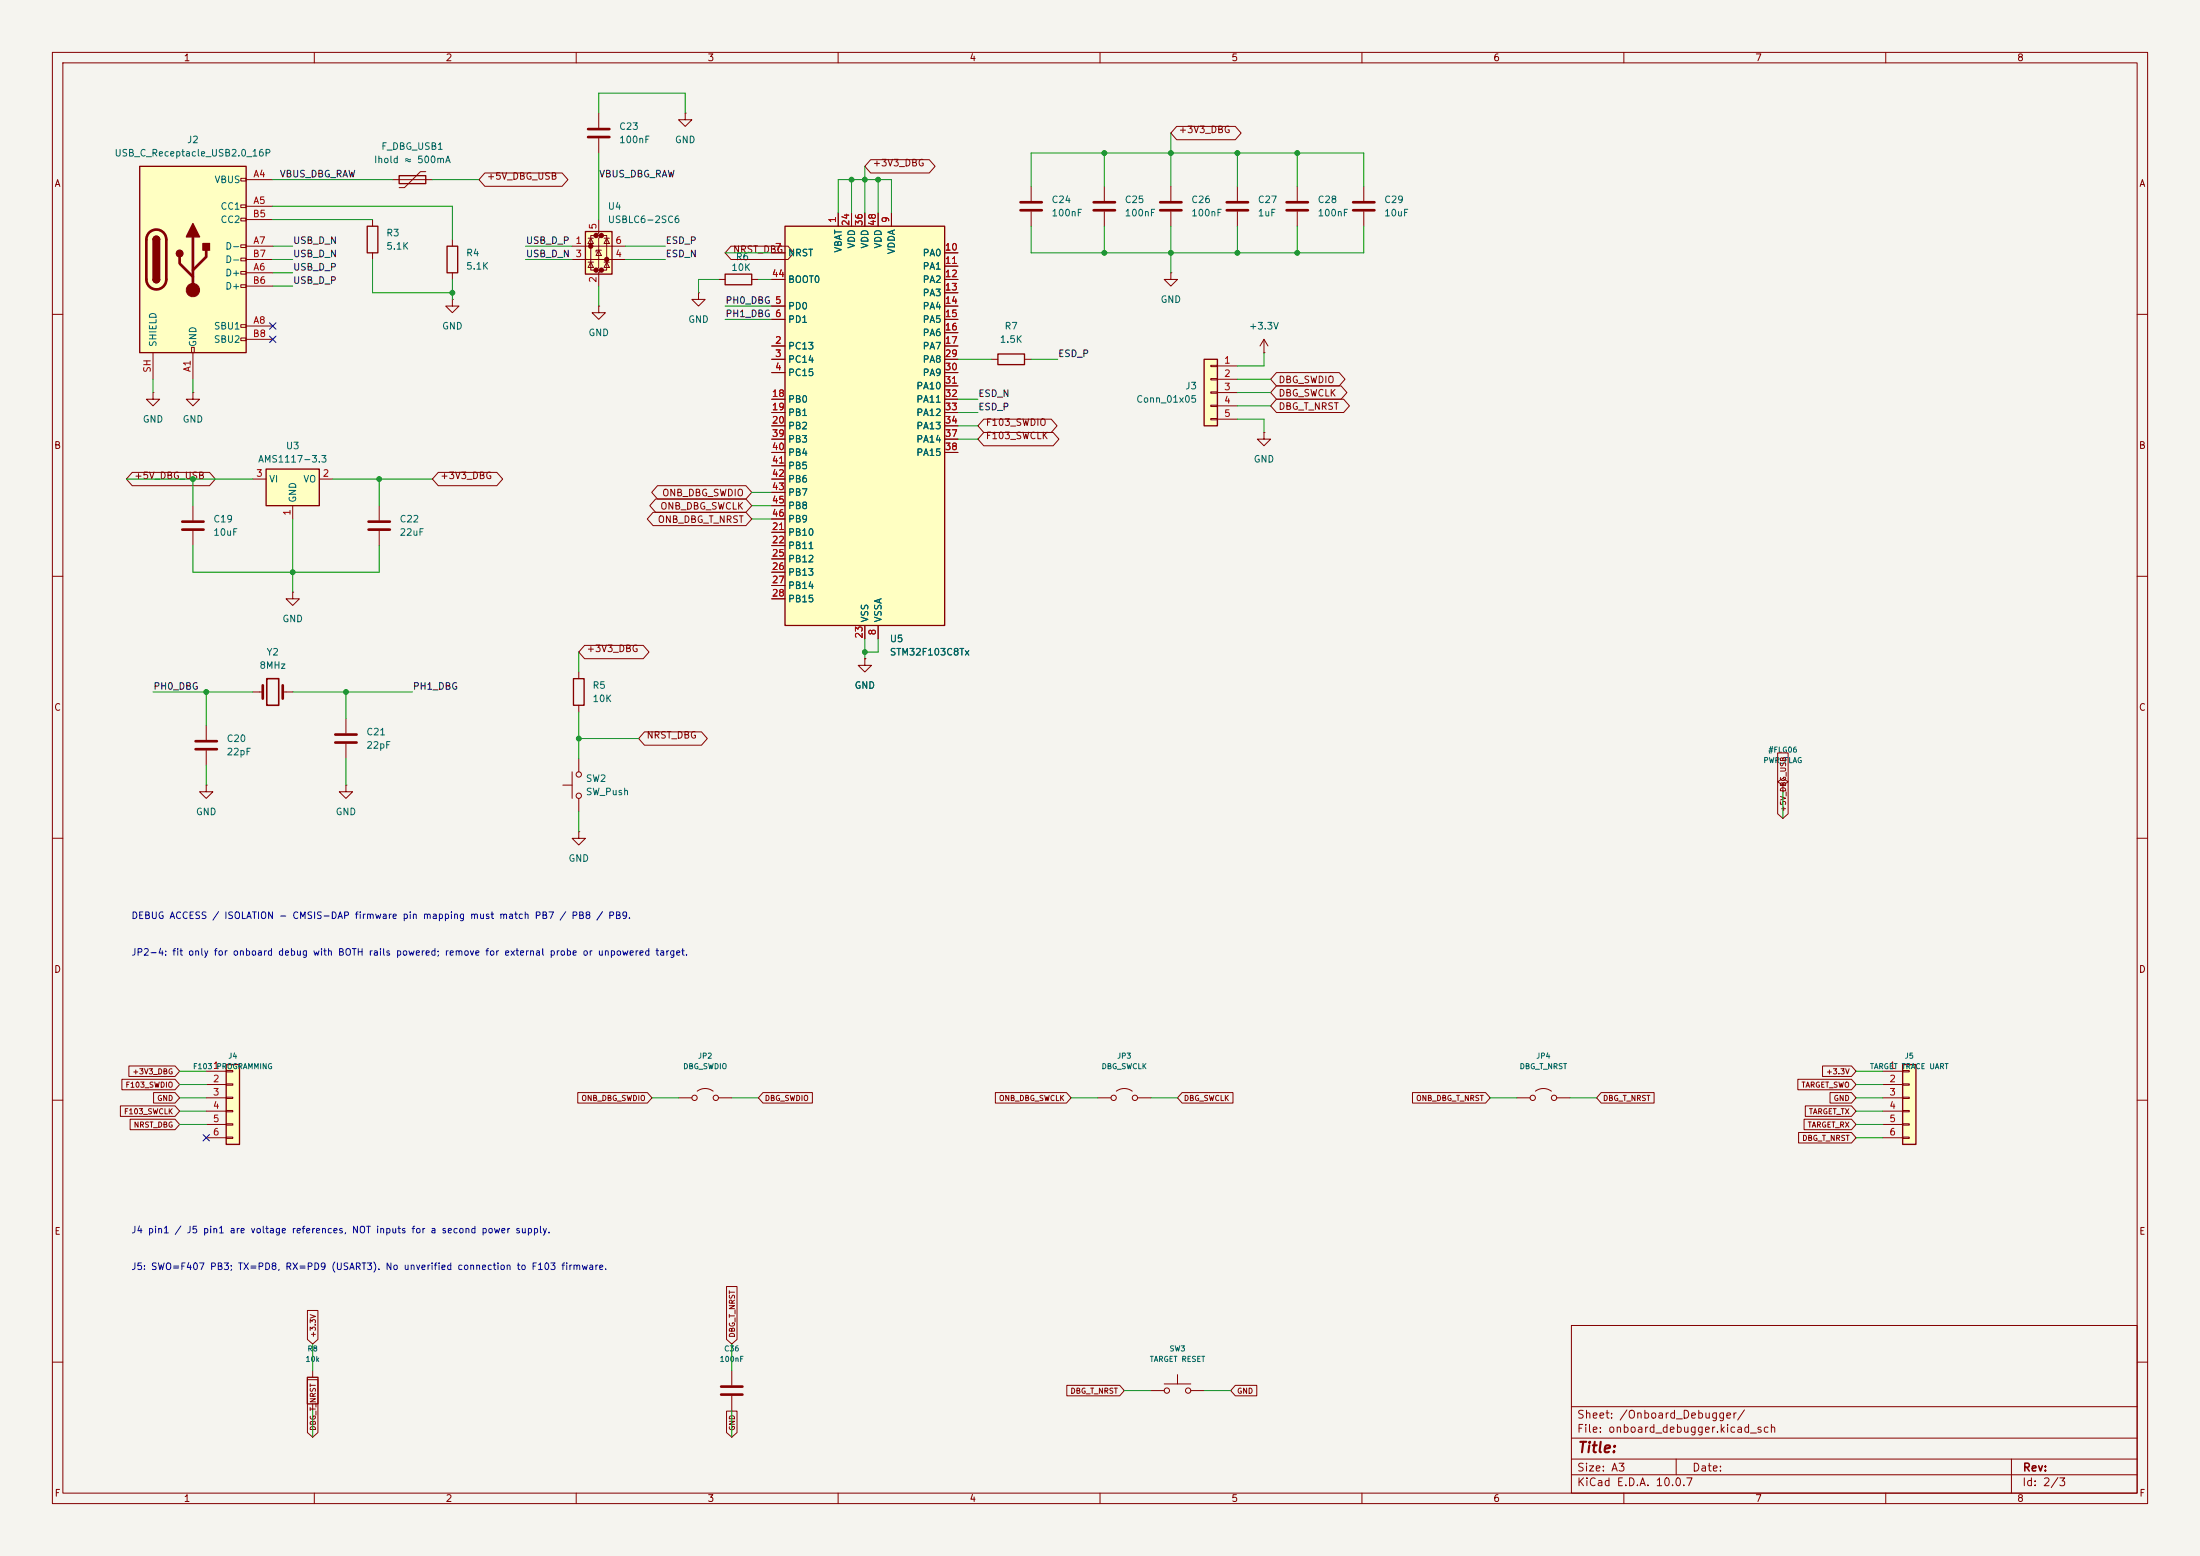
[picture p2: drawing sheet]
<svg xmlns="http://www.w3.org/2000/svg" width="420mm" height="297mm" viewBox="0 0 420 297" stroke-linecap="round" stroke-linejoin="round" font-family="sans-serif">
<path d="M0 0h420v297h-420z" fill="#f5f4ef" stroke="#f5f4ef" stroke-width=".19"/>
<g fill="none" stroke="#840000" stroke-width=".19">
<path d="M10 10h400v277h-400zM12 12h396v273h-396zM60 10v2M110 10v2M160 10v2M210 10v2M260 10v2M310 10v2M360 10v2M74.9 34.3h7.6M81.3 32.8h-1l-3.1 3h-1M71.1 41.9v1.3"/>
<path d="M71.1 48.3v1.2M86.4 57.2v1.2h1.2l-1.2 1.3-1.3-1.3h1.3M86.4 57.2h.1M10 60h2M408 60h2M10 110h2M55.9 113v1.3h1.2l-1.2 1.3-1.3-1.3h1.3M55.9 113h.1M408 110h2M39.4 138.4v2.8M48.3 132.1h1.9M54 132.1h1.9"/>
<path d="M66 137.2v2.8M10 160h2M39.4 149.9v1.2h1.2l-1.2 1.3-1.3-1.3h1.3M39.4 149.9h.1M39.4 143.3v2.8M66 149.9v1.2h1.3l-1.3 1.3-1.2-1.3h1.2M66 149.9h.1M66 142v2.8M107.4 149.9h1.8M109.2 147.3v5.1M110.5 158.8v1.2h1.3l-1.3 1.3-1.3-1.3h1.3M110.5 158.8h.1"/>
<path d="M110.5 144.8v2.5M110.5 152.4v2.5M408 160h2M10 210h2M129.5 209.6h2.6M133.1 208.3a2.54 2.54 0 0 1 3 0M137.2 209.6h2.5M408 210h2M300 253h108v32h-108zM10 260h2M59.7 261.6v1.3M59.7 268v1.2"/>
<path d="M139.7 261.6v2.8M139.7 266.4v2.8M300 278.5h108M300 274.5h108M300 268.5h108M320 278.5v3M384 278.5v6.5M408 260h2M60 285v2M110 285v2M160 285v2M210 285v2"/>
<path d="M260 285v2M300 281.5h108M310 285v2M360 285v2"/>
<circle cx="110.5" cy="151.9" r=".51"/>
<circle cx="110.5" cy="147.8" r=".51"/>
<circle cx="132.6" cy="209.6" r=".51"/>
<circle cx="136.7" cy="209.6" r=".51"/>
</g>
<path d="M76.2 33.5h5.1v1.6h-5.1zM70.1 43.2h2v5.1h-2zM58.7 262.9h2v5.1h-2z" fill="none" stroke="#840000" stroke-width=".25"/>
<path d="M50.2 130.8v2.6M54 130.8v2.6M37.3 141.5h4.1M37.3 143h4.1M64 140.2h4.1M64 141.7h4.1M137.7 264.7h4M137.7 266.2h4" fill="none" stroke="#840000" stroke-width=".51"/>
<path d="M50.9 129.5h2.3v5.1h-2.3z" fill="none" stroke="#840000" stroke-width=".3"/>
<path d="M50.8 89.5h10.2v7h-10.2z" fill="#ffffc2"/>
<path d="M138.4 52.3h5.1v2.1h-5.1zM50.8 89.5h10.2v7h-10.2z" fill="none" stroke="#840000" stroke-width=".25"/>
<g fill="none" stroke="#840000" stroke-width=".19">
<path d="M137.2 53.3h1.2M143.5 53.3h1.3M29.2 74.9v1.3h1.3l-1.3 1.3-1.3-1.3h1.3M29.2 74.9h.1M36.8 74.9v1.3h1.3l-1.3 1.3-1.2-1.3h1.2M36.8 74.9h.1M36.8 96.5v2.8M48.3 91.4h2.5M55.9 96.5v2.6M61 91.4h2.5M72.4 96.5v2.8M36.8 101.3v2.8"/>
<path d="M72.4 101.3v2.8"/>
</g>
<path d="M34.8 99.6h4.1M70.4 99.6h4M34.8 101.1h4.1M70.4 101.1h4" fill="none" stroke="#840000" stroke-width=".51"/>
<path d="M111.8 44.2h5v8.1h-5z" fill="#ffffc2"/>
<g fill="#840000" stroke="#840000" stroke-width=".51">
<circle cx="112.8" cy="47" r=".25"/>
<circle cx="113.8" cy="45" r=".25"/>
<circle cx="113.8" cy="51.6" r=".25"/>
<circle cx="114.8" cy="45" r=".25"/>
<circle cx="114.8" cy="51.6" r=".25"/>
<circle cx="115.8" cy="49.5" r=".25"/>
</g>
<g fill="none" stroke="#840000" stroke-width=".19">
<path d="M109.2 47h10.2M109.2 49.5h10.2M112.3 50h1M112.3 45.5h1M112.8 45.5l.5 1h-1zM112.8 50l.5 1.1h-1zM113.8 45h-1v6.6h1M114.3 41.9v2.6l-.5 .5h1l-.5 .5v5.6l-.5 .5h1l-.5 .5v2.5M114.3 47.8l.5 1h-1zM114.8 47.8h-1v.3M114.8 45h1v6.6h-1M115.3 50h1"/>
<path d="M115.3 45.5h1M115.8 45.5l.5 1h-1zM115.8 50l.5 1.1h-1zM189.2 68.6h1.3M195.6 68.6h1.2M340.4 149.9l1-.7-1-.6-1.1 .6 1.1 .7v1.2M340.4 151.1h.1"/>
</g>
<path d="M111.8 44.2h5v8.1h-5zM190.5 67.6h5.1v2h-5.1z" fill="none" stroke="#840000" stroke-width=".25"/>
<path d="M363.2 203.2h2.6v15.2h-2.6z" fill="#ffffc2"/>
<path d="M109.5 129.5h2v5.1h-2zM363.2 203.2h2.6v15.2h-2.6z" fill="none" stroke="#840000" stroke-width=".25"/>
<g fill="none" stroke="#840000" stroke-width=".19">
<path d="M241.3 82.6v1.2h1.3l-1.3 1.3-1.3-1.3h1.3M241.3 82.6h.1M110.5 128.3v1.2M110.5 134.6v1.3M165.1 125.7v1.3h1.3l-1.3 1.3-1.3-1.3h1.3M165.1 125.7h.1M209.5 209.6h2.6M213.1 208.3a2.54 2.54 0 0 1 3.1 0M217.2 209.6h2.5M289.6 209.6h2.5M293.1 208.3a2.54 2.54 0 0 1 3.1 0M297.2 209.6h2.5"/>
<path d="M359.4 204.5h3.8M359.4 207h3.8M359.4 209.6h3.8M359.4 212.1h3.8M359.4 214.6h3.8M359.4 217.2h3.8M363.2 204.3h1.3v.3h-1.3zM363.2 206.9h1.3v.2h-1.3zM363.2 209.4h1.3v.3h-1.3zM363.2 212h1.3v.2h-1.3zM363.2 214.5h1.3v.3h-1.3zM363.2 217h1.3v.3h-1.3z"/>
<path d="M219.7 265.4h2.5M222.2 264.2h5.1M224.8 262.4v1.8M227.3 265.4h2.6"/>
<circle cx="212.6" cy="209.6" r=".51"/>
<circle cx="216.7" cy="209.6" r=".51"/>
<circle cx="292.6" cy="209.6" r=".51"/>
<circle cx="296.7" cy="209.6" r=".51"/>
<circle cx="222.8" cy="265.4" r=".51"/>
<circle cx="226.8" cy="265.4" r=".51"/>
</g>
<path d="M229.9 68.6h2.5v12.7h-2.5z" fill="#ffffc2"/>
<path d="M229.9 68.6h2.5v12.7h-2.5z" fill="none" stroke="#840000" stroke-width=".25"/>
<path d="M231.1 69.7h1.3v.3h-1.3zM231.1 72.3h1.3v.2h-1.3zM231.1 74.8h1.3v.3h-1.3zM231.1 77.3h1.3v.3h-1.3zM231.1 79.9h1.3v.2h-1.3zM232.4 69.9h3.8M232.4 72.4h3.8M232.4 74.9h3.8M232.4 77.5h3.8M232.4 80h3.8" fill="none" stroke="#840000" stroke-width=".19"/>
<path d="M43.2 203.2h2.5v15.2h-2.5z" fill="#ffffc2"/>
<path d="M43.2 203.2h2.5v15.2h-2.5z" fill="none" stroke="#840000" stroke-width=".25"/>
<g fill="none" stroke="#840000" stroke-width=".19">
<path d="M196.8 35.6v2.8M210.8 35.6v2.8M223.5 35.6v2.8M236.2 35.6v2.8M247.6 35.6v2.8M260.3 35.6v2.8M196.8 40.4v2.8M210.8 40.4v2.8M223.5 52.1v1.2h1.3l-1.3 1.3-1.3-1.3h1.3M223.5 52.1h.1M223.5 40.4v2.8M236.2 40.4v2.8"/>
<path d="M247.6 40.4v2.8M260.3 40.4v2.8M241.3 67.3h.1M241.3 64.8l-.8 1.2M241.3 64.8l.8 1.2M241.3 64.8v2.5M39.4 204.5h3.8M39.4 207h3.8M39.4 209.6h3.8M39.4 212.1h3.8M39.4 214.6h3.8M39.4 217.2h3.8"/>
<path d="M43.2 204.3h1.2v.3h-1.2zM43.2 206.9h1.2v.2h-1.2zM43.2 209.4h1.2v.3h-1.2zM43.2 212h1.2v.2h-1.2zM43.2 214.5h1.2v.3h-1.2zM43.2 217h1.2v.3h-1.2z"/>
</g>
<path d="M194.8 38.6h4.1M208.8 38.6h4.1M221.5 38.6h4.1M234.2 38.6h4.1M245.6 38.6h4.1M258.3 38.6h4.1M194.8 40.1h4.1M208.8 40.1h4.1M221.5 40.1h4.1M234.2 40.1h4.1M245.6 40.1h4.1M258.3 40.1h4.1" fill="none" stroke="#840000" stroke-width=".51"/>
<path d="M26.7 31.8h20.3v35.5h-20.3z" fill="#ffffc2"/>
<g fill="none" stroke="#840000" stroke-width=".19">
<path d="M46 34h1v.5h-1zM46 39.1h1v.5h-1zM47 34.3h5.1M47 39.4h5.1M46 41.7h1v.5h-1zM46 46.7h1v.5h-1zM46 49.3h1v.5h-1zM46 51.8h1v.5h-1zM46 54.4h1v.5h-1zM47 52.1h5.1M47 47h5.1M47 41.9h5.1"/>
<path d="M47 54.6h5.1M47 49.5h5.1M86.4 45.7v1.3M86.4 52.1v1.2M29.2 67.3v5.1M36.6 66.3h.5v1h-.5zM36.8 67.3v5.1M46 62h1v.5h-1zM46 64.5h1v.5h-1zM47 62.2h5.1M47 64.8h5.1"/>
</g>
<path d="M26.7 31.8h20.3v35.5h-20.3zM29.2 45.7a.64 .64 0 0 1 .6-.6 .64 .64 0 0 1 .7 .6M29.2 53.3a.64 .64 0 0 0 .6 .7 .64 .64 0 0 0 .7-.7M85.3 47h2.1v5.1h-2.1z" fill="none" stroke="#840000" stroke-width=".25"/>
<path d="M28.5 44.4a1.9 1.9 0 0 1 2.1-.4 1.9 1.9 0 0 1 1.1 1.7v7.6a1.91 1.91 0 0 1-1.9 1.9 1.91 1.91 0 0 1-1.9-1.9v-7.7l.2-.7zM34.3 49v1.3l2.5 2.5M36.8 45.2v10.2M39.4 47.8v1.2l-2.6 2.6" fill="none" stroke="#840000" stroke-width=".51"/>
<g fill="#840000" stroke="#840000" stroke-width=".25">
<path d="M29.2 45.7h1.3v7.6h-1.3z"/>
<path d="M29.4 45.3a.64 .64 0 0 1 .7-.2 .64 .64 0 0 1 .4 .6h-1.3z"/>
<path d="M29.2 53.3h1.3a.64 .64 0 0 1-.7 .7 .64 .64 0 0 1-.6-.7z"/>
<path d="M36.8 42.7l1.3 2.5h-2.5z"/>
<path d="M38.7 46.5h1.3v1.3h-1.3z"/>
<circle cx="34.3" cy="48.4" r=".63"/>
</g>
<circle cx="36.8" cy="55.4" r="1.27" fill="#840000" stroke="#840000" stroke-width=".19"/>
<path d="M149.9 43.2h30.4v76.2h-30.4z" fill="#ffffc2"/>
<path d="M149.9 43.2h30.4v76.2h-30.4z" fill="none" stroke="#840000" stroke-width=".25"/>
<g fill="none" stroke="#840000" stroke-width=".19">
<path d="M92.6 33h14.7l1.1 1.3-1.1 1.3h-14.7l-1.2-1.3zM114.3 21.6v2.8M114.3 26.4v2.8M130.8 21.6v1.3h1.3l-1.3 1.2-1.3-1.2h1.3M130.8 21.6h.1M166.2 30.5h11.2l1.1 1.3-1.1 1.2h-11.2l-1.1-1.2zM224.6 24.1h11.2l1.1 1.3-1.1 1.3h-11.2l-1.1-1.3zM114.3 58.4v1.3h1.3l-1.3 1.3-1.3-1.3h1.3M114.3 58.4h.1M133.3 55.9v1.3h1.3l-1.3 1.2-1.2-1.2h1.2M133.3 55.9h.1M139.5 47h10.9l1.1 1.3-1.1 1.2h-10.9l-1.1-1.2z"/>
<path d="M147.3 58.4h2.6M147.3 48.3h2.6M147.3 53.3h2.6M160 40.6v2.6M162.6 40.6v2.6M165.1 40.6v2.6M167.6 40.6v2.6M170.2 40.6v2.6M180.3 58.4h2.6M180.3 48.3h2.6M180.3 50.8h2.6M180.3 53.3h2.6"/>
<path d="M180.3 55.9h2.6M147.3 66h2.6M147.3 68.6h2.6M147.3 71.1h2.6M147.3 61h2.6M147.3 76.2h2.6M147.3 78.7h2.6M180.3 66h2.6M180.3 68.6h2.6M180.3 71.1h2.6M180.3 61h2.6M180.3 63.5h2.6"/>
<path d="M180.3 76.2h2.6M180.3 78.7h2.6M180.3 73.7h2.6M243.7 76.2h12.8l1.1 1.3-1.1 1.2h-12.8l-1.1-1.2zM243.7 73.7h12.3l1.1 1.2-1.1 1.3h-12.3l-1.1-1.3zM243.7 71.1h12l1.1 1.3-1.1 1.3h-12l-1.1-1.3zM25.2 90.2h14.8l1.1 1.2-1.1 1.3h-14.8l-1.1-1.3zM83.7 90.2h11.2l1.1 1.2-1.1 1.3h-11.2l-1.2-1.3zM124.7 97.8h17.7l1.1 1.3-1.1 1.2h-17.7l-1.1-1.2zM125.2 95.2h17.2l1.1 1.3-1.1 1.3h-17.2l-1.2-1.3zM125.5 92.7h16.9l1.1 1.3-1.1 1.3h-16.9l-1.1-1.3zM147.3 81.3h2.6"/>
<path d="M147.3 83.8h2.6M147.3 86.4h2.6M147.3 88.9h2.6M147.3 91.4h2.6M147.3 94h2.6M147.3 96.5h2.6M147.3 99.1h2.6M180.3 81.3h2.6M180.3 83.8h2.6M180.3 86.4h2.6M187.8 80h12.9l1.1 1.3-1.1 1.3h-12.9l-1.1-1.3zM187.8 82.5h13.2l1.2 1.3-1.2 1.3h-13.2l-1.1-1.3z"/>
<path d="M147.3 101.6h2.6M147.3 104.1h2.6M147.3 106.7h2.6M147.3 109.2h2.6M147.3 111.8h2.6M147.3 114.3h2.6M165.1 119.4v2.5M167.6 119.4v2.5M111.6 123.2h11.2l1.1 1.3-1.1 1.2h-11.2l-1.1-1.2zM123 139.7h10.9l1.1 1.3-1.1 1.2h-10.9l-1.1-1.2zM165.1 125.7h.1M339.4 143.7h2v11.6l-1 .9-1-.9z"/>
<path d="M23 211.1h10.4l.9 1-.9 1h-10.4zM23.3 206h10.1l.9 1-.9 1h-10.1zM24.6 203.5h8.8l.9 1-.9 1h-8.8zM24.8 213.6h8.6l.9 1-.9 1h-8.6zM29.3 208.5h4.1l.9 1.1-.9 1h-4.1zM110.3 208.5h13.3l.9 1.1-.9 1h-13.3zM145.7 208.5h9.4v2.1h-9.4l-.9-1zM190 208.5h13.6l.9 1.1-.9 1h-13.6zM225.7 208.5h9.7v2.1h-9.7l-.9-1zM269.6 208.5h14l.9 1.1-.9 1h-14zM305.7 208.5h10.1v2.1h-10.1l-.9-1zM343.2 206h10.3l.8 1-.8 1h-10.3z"/>
<path d="M343.4 216.2h10.1l.8 1-.8 1h-10.1zM344.4 213.6h9.1l.8 1-.8 1h-9.1zM344.6 211.1h8.9l.8 1-.8 1h-8.9zM347.9 203.5h5.6l.8 1-.8 1h-5.6zM349.4 208.5h4.1l.8 1.1-.8 1h-4.1zM58.7 250.1h2v5.6l-1 .8-1-.8zM138.7 245.6h2v10.1l-1 .8-1-.8zM58.7 263.3h2v10.1l-1 .9-1-.9zM138.7 269.3h2v4.1l-1 .9-1-.9zM203.7 264.4h10.1l.8 1-.8 1h-10.1zM235.8 264.4h4.1v2h-4.1l-.9-1z"/>
</g>
<path d="M112.3 24.6h4M112.3 26.2h4" fill="none" stroke="#840000" stroke-width=".51"/>
<g fill="none" stroke="#009600" stroke-width=".19">
<path d="M52.1 39.4h34.3v6.3M52.1 34.3h22.8M82.5 34.3h8.9M114.3 21.6v-3.8h16.5v3.8M114.3 29.2v12.7M162.6 34.3v6.3M165.1 31.8v8.8M167.6 34.3v6.3M196.8 35.6v-6.4h63.5v6.4M210.8 29.2v6.4M223.5 25.4v10.2M236.2 29.2v6.4"/>
<path d="M247.6 29.2v6.4M52.1 49.5h3.8M52.1 47h3.8M52.1 54.6h3.8M52.1 41.9h19M52.1 52.1h3.8M71.1 49.5v6.4h15.3M86.4 53.3v3.9M100.3 49.5h8.9M100.3 47h8.9M114.3 54.6v3.8M119.4 49.5h7.6"/>
<path d="M119.4 47h7.6M137.2 53.3h-3.9v2.6M138.4 48.3h8.9M138.4 58.4h8.9M144.8 53.3h2.5M160 40.6v-6.3h10.2v6.3M196.8 43.2v5.1h63.5v-5.1M210.8 43.2v5.1M223.5 43.2v8.9M236.2 43.2v5.1M247.6 43.2v5.1M29.2 72.4v2.5"/>
<path d="M36.8 72.4v2.5M138.4 61h8.9M182.9 68.6h6.3M182.9 78.7h3.8M182.9 76.2h3.8M196.8 68.6h5.1M236.2 74.9h6.4M236.2 72.4h6.4M236.2 77.5h6.4M241.3 67.3v2.6h-5.1M24.1 91.4h24.2M36.8 91.4v5.1"/>
<path d="M55.9 99.1v13.9M63.5 91.4h19M72.4 91.4v5.1M143.5 99.1h3.8M143.5 96.5h3.8M143.5 94h3.8M182.9 81.3h3.8M182.9 83.8h3.8M236.2 80h5.1v2.6M36.8 104.1v5.1h35.6v-5.1M29.2 132.1h19.1M39.4 132.1v6.3"/>
<path d="M55.9 132.1h22.8M66 132.1v5.1M110.5 124.5v3.8M110.5 135.9v8.9M165.1 121.9v3.8M167.6 121.9v2.6h-2.5M39.4 146.1v3.8M66 144.8v5.1M110.5 154.9v3.9M110.5 141h11.4M340.4 151.1v5.1M34.3 209.6h5.1"/>
<path d="M34.3 214.6h5.1M34.3 212.1h5.1M34.3 207h5.1M34.3 204.5h5.1M124.5 209.6h5M139.7 209.6h5.1M204.5 209.6h5M219.7 209.6h5.1M284.5 209.6h5.1M299.7 209.6h5.1M354.3 209.6h5.1M354.3 214.6h5.1"/>
<path d="M354.3 212.1h5.1M354.3 207h5.1M354.3 204.5h5.1M354.3 217.2h5.1M59.7 256.5v5.1M139.7 256.5v5.1M59.7 269.2v5.1M139.7 269.2v5.1M214.6 265.4h5.1M229.9 265.4h5"/>
</g>
<path d="M51.5 64.2l1.2 1.2M51.5 61.6l1.2 1.2M52.7 64.2l-1.2 1.2M52.7 61.6l-1.2 1.2M38.8 216.6l1.2 1.2M40 216.6l-1.2 1.2" fill="none" stroke="#000084" stroke-width=".19"/>
<g fill="#009600" stroke="#009600" stroke-width=".19">
<circle cx="86.4" cy="55.9" r=".46"/>
<circle cx="165.1" cy="124.5" r=".46"/>
<circle cx="165.1" cy="34.3" r=".46"/>
<circle cx="167.6" cy="34.3" r=".46"/>
<circle cx="162.6" cy="34.3" r=".46"/>
<circle cx="72.4" cy="91.4" r=".46"/>
<circle cx="36.8" cy="91.4" r=".46"/>
<circle cx="55.9" cy="109.2" r=".46"/>
<circle cx="66" cy="132.1" r=".46"/>
<circle cx="39.4" cy="132.1" r=".46"/>
<circle cx="110.5" cy="141" r=".46"/>
<circle cx="223.5" cy="48.3" r=".46"/>
<circle cx="236.2" cy="29.2" r=".46"/>
<circle cx="247.6" cy="29.2" r=".46"/>
<circle cx="247.6" cy="48.3" r=".46"/>
<circle cx="223.5" cy="29.2" r=".46"/>
<circle cx="210.8" cy="48.3" r=".46"/>
<circle cx="236.2" cy="48.3" r=".46"/>
<circle cx="210.8" cy="29.2" r=".46"/>
</g>
<text font-size="2" fill="#840000" x="301" y="277.8">Title:</text>
<g font-size="1.5" fill="#840000">
<text x="300.9" y="273.8">File: onboard_debugger.kicad_sch</text>
<text x="300.9" y="271.1">Sheet: /Onboard_Debugger/</text>
<text x="300.9" y="281.2">Size: A3</text>
<text x="322.9" y="281.2">Date:</text>
<text x="386" y="281.2">Rev:</text>
<text x="300.9" y="284">KiCad E.D.A. 10.0.7</text>
<text x="385.9" y="284">Id: 2/3</text>
</g>
<g font-size="1.3" fill="#840000">
<text x="35" y="12">1</text>
<text x="85" y="12">2</text>
<text x="135" y="12">3</text>
<text x="185" y="12">4</text>
<text x="235" y="12">5</text>
<text x="285" y="12">6</text>
<text x="335" y="12">7</text>
<text x="385" y="12">8</text>
<text x="224.9" y="25.7">+3V3_DBG</text>
<text x="10.3" y="36">A</text>
<text x="92.8" y="34.6">+5V_DBG_USB</text>
<text x="166.5" y="32.1">+3V3_DBG</text>
<text x="408.3" y="36">A</text>
<text x="139.8" y="48.6">NRST_DBG</text>
<text x="244" y="76">DBG_SWCLK</text>
<text x="244" y="73.4">DBG_SWDIO</text>
<text x="188.1" y="81.6">F103_SWDIO</text>
<text x="244" y="78.5">DBG_T_NRST</text>
<text x="10.2" y="86">B</text>
<text x="188.1" y="84.1">F103_SWCLK</text>
<text x="408.2" y="86">B</text>
<text x="25.5" y="91.8">+5V_DBG_USB</text>
<text x="84" y="91.8">+3V3_DBG</text>
<text x="126.3" y="95">ONB_DBG_SWDIO</text>
<text x="125.5" y="100.1">ONB_DBG_T_NRST</text>
<text x="125.9" y="97.6">ONB_DBG_SWCLK</text>
<text x="111.9" y="124.8">+3V3_DBG</text>
<text x="10.2" y="136">C</text>
<text x="408.2" y="136">C</text>
<text x="123.3" y="141.3">NRST_DBG</text>
<text x="10.2" y="186">D</text>
<text x="408.2" y="186">D</text>
<text x="10.3" y="236">E</text>
<text x="408.3" y="236">E</text>
<text x="10.3" y="286">F</text>
<text x="35" y="287">1</text>
<text x="85" y="287">2</text>
<text x="135" y="287">3</text>
<text x="185" y="287">4</text>
<text x="235" y="287">5</text>
<text x="285" y="287">6</text>
<text x="335" y="287">7</text>
<text x="385" y="287">8</text>
<text x="408.3" y="286">F</text>
</g>
<g font-size="1.3" fill="#006464">
<text x="35.6" y="27.6">J2</text>
<text x="72.7" y="28.9">F_DBG_USB1</text>
<text x="118.1" y="25.1">C23</text>
<text x="118.1" y="27.6">100nF</text>
<text x="128.7" y="27.6">GND</text>
<text x="21.8" y="30.2">USB_C_Receptacle_USB2.0_16P</text>
<text x="40.8" y="35.3">VBUS</text>
<text x="71.3" y="31.4">Ihold ≈ 500mA</text>
<text x="42" y="40.3">CC1</text>
<text x="115.9" y="40.3">U4</text>
<text x="200.6" y="39.1">C24</text>
<text x="200.6" y="41.6">100nF</text>
<text x="214.6" y="39.1">C25</text>
<text x="214.6" y="41.6">100nF</text>
<text x="227.3" y="39.1">C26</text>
<text x="227.3" y="41.6">100nF</text>
<text x="240" y="39.1">C27</text>
<text x="240" y="41.6">1uF</text>
<text x="251.4" y="39.1">C28</text>
<text x="251.4" y="41.6">100nF</text>
<text x="264.1" y="39.1">C29</text>
<text x="264.1" y="41.6">10uF</text>
<text x="42" y="42.9">CC2</text>
<text x="42.9" y="48">D-</text>
<text x="73.6" y="45.4">R3</text>
<text x="73.6" y="48">5.1K</text>
<text x="115.9" y="42.9">USBLC6-2SC6</text>
<text x="163.5" y="47.5" transform="rotate(-90 163.5 47.5)">VDD</text>
<text x="166.1" y="47.5" transform="rotate(-90 166.1 47.5)">VDD</text>
<text x="168.6" y="47.5" transform="rotate(-90 168.6 47.5)">VDD</text>
<text x="42.9" y="53">D+</text>
<text x="42.9" y="50.5">D-</text>
<text x="88.9" y="49.2">R4</text>
<text x="88.9" y="51.8">5.1K</text>
<text x="139.5" y="52">10K</text>
<text x="140.4" y="50">R6</text>
<text x="150.3" y="49.2">NRST</text>
<text x="161" y="48.3" transform="rotate(-90 161 48.3)">VBAT</text>
<text x="171.1" y="48.6" transform="rotate(-90 171.1 48.6)">VDDA</text>
<text x="176" y="49.2">PA0</text>
<text x="176" y="51.8">PA1</text>
<text x="42.9" y="55.6">D+</text>
<text x="150.3" y="59.4">PD0</text>
<text x="150.3" y="54.3">BOOT0</text>
<text x="176" y="54.3">PA2</text>
<text x="176" y="56.8">PA3</text>
<text x="176" y="59.4">PA4</text>
<text x="221.5" y="58.1">GND</text>
<text x="40.7" y="63.2">SBU1</text>
<text x="40.7" y="65.7">SBU2</text>
<text x="84.3" y="63.2">GND</text>
<text x="112.2" y="64.5">GND</text>
<text x="131.3" y="61.9">GND</text>
<text x="150.3" y="61.9">PD1</text>
<text x="176" y="61.9">PA5</text>
<text x="176" y="64.5">PA6</text>
<text x="190.8" y="65.7">1.5K</text>
<text x="191.7" y="63.2">R7</text>
<text x="238.3" y="63.2">+3.3V</text>
<text x="30.2" y="66.3" transform="rotate(-90 30.2 66.3)">SHIELD</text>
<text x="37.8" y="66.3" transform="rotate(-90 37.8 66.3)">GND</text>
<text x="150.3" y="67">PC13</text>
<text x="150.3" y="69.5">PC14</text>
<text x="176" y="67">PA7</text>
<text x="176" y="69.5">PA8</text>
<text x="150.3" y="72.1">PC15</text>
<text x="150.3" y="77.2">PB0</text>
<text x="174.8" y="74.6">PA10</text>
<text x="174.8" y="77.2">PA11</text>
<text x="176" y="72.1">PA9</text>
<text x="216.8" y="77.2">Conn_01x05</text>
<text x="226.2" y="74.6">J3</text>
<text x="27.1" y="81">GND</text>
<text x="34.8" y="81">GND</text>
<text x="150.3" y="79.7">PB1</text>
<text x="150.3" y="82.2">PB2</text>
<text x="174.8" y="79.7">PA12</text>
<text x="174.8" y="82.2">PA13</text>
<text x="49.2" y="88.6">AMS1117-3.3</text>
<text x="54.5" y="86.1">U3</text>
<text x="150.3" y="84.8">PB3</text>
<text x="150.3" y="87.3">PB4</text>
<text x="150.3" y="89.9">PB5</text>
<text x="174.8" y="84.8">PA14</text>
<text x="174.8" y="87.3">PA15</text>
<text x="239.2" y="88.6">GND</text>
<text x="51.3" y="92.4">VI</text>
<text x="57.8" y="92.4">VO</text>
<text x="150.3" y="92.4">PB6</text>
<text x="150.3" y="94.9">PB7</text>
<text x="40.6" y="100">C19</text>
<text x="56.8" y="96" transform="rotate(-90 56.8 96)">GND</text>
<text x="76.2" y="100">C22</text>
<text x="150.3" y="97.5">PB8</text>
<text x="150.3" y="100">PB9</text>
<text x="40.6" y="102.6">10uF</text>
<text x="76.2" y="102.6">22uF</text>
<text x="150.3" y="102.6">PB10</text>
<text x="150.3" y="105.1">PB11</text>
<text x="150.3" y="107.6">PB12</text>
<text x="150.3" y="110.2">PB13</text>
<text x="150.3" y="112.7">PB14</text>
<text x="53.8" y="119.1">GND</text>
<text x="150.3" y="115.3">PB15</text>
<text x="166.1" y="118.9" transform="rotate(-90 166.1 118.9)">VSS</text>
<text x="168.6" y="118.9" transform="rotate(-90 168.6 118.9)">VSSA</text>
<text x="50.8" y="125.4">Y2</text>
<text x="169.8" y="122.9">U5</text>
<text x="169.8" y="125.4">STM32F103C8Tx</text>
<text x="49.4" y="128">8MHz</text>
<text x="113" y="131.8">R5</text>
<text x="163" y="131.8">GND</text>
<text x="113" y="134.3">10K</text>
<text x="43.2" y="141.9">C20</text>
<text x="69.8" y="140.7">C21</text>
<text x="69.8" y="143.2">22pF</text>
<text x="43.2" y="144.5">22pF</text>
<text x="111.7" y="149.6">SW2</text>
<text x="37.3" y="155.9">GND</text>
<text x="64" y="155.9">GND</text>
<text x="111.7" y="152.1">SW_Push</text>
<text x="108.4" y="164.8">GND</text>
</g>
<g font-size="1.3" fill="#a90000">
<text x="48.3" y="34.2">A4</text>
<text x="48.2" y="41.8">B5</text>
<text x="48.3" y="39.2">A5</text>
<text x="48.3" y="46.9">A7</text>
<text x="109.8" y="46.9">1</text>
<text x="114.2" y="43.9" transform="rotate(-90 114.2 43.9)">5</text>
<text x="117.4" y="46.9">6</text>
<text x="159.9" y="42.6" transform="rotate(-90 159.9 42.6)">1</text>
<text x="162.4" y="43.2" transform="rotate(-90 162.4 43.2)">24</text>
<text x="165" y="43.2" transform="rotate(-90 165 43.2)">36</text>
<text x="167.5" y="43.2" transform="rotate(-90 167.5 43.2)">48</text>
<text x="170" y="42.6" transform="rotate(-90 170 42.6)">9</text>
<text x="48.2" y="49.4">B7</text>
<text x="48.3" y="51.9">A6</text>
<text x="109.8" y="49.4">3</text>
<text x="117.4" y="49.4">4</text>
<text x="147.3" y="53.2">44</text>
<text x="147.9" y="48.1">7</text>
<text x="180.3" y="48.1">10</text>
<text x="180.3" y="50.7">11</text>
<text x="180.3" y="53.2">12</text>
<text x="48.2" y="54.5">B6</text>
<text x="114.2" y="54.1" transform="rotate(-90 114.2 54.1)">2</text>
<text x="147.9" y="58.3">5</text>
<text x="180.3" y="55.7">13</text>
<text x="180.3" y="58.3">14</text>
<text x="48.2" y="64.6">B8</text>
<text x="48.3" y="62.1">A8</text>
<text x="147.9" y="65.9">2</text>
<text x="147.9" y="60.8">6</text>
<text x="180.3" y="60.8">15</text>
<text x="180.3" y="63.4">16</text>
<text x="180.3" y="65.9">17</text>
<text x="29.1" y="71.2" transform="rotate(-90 29.1 71.2)">SH</text>
<text x="36.7" y="71.1" transform="rotate(-90 36.7 71.1)">A1</text>
<text x="147.9" y="68.4">3</text>
<text x="147.9" y="71">4</text>
<text x="180.3" y="68.4">29</text>
<text x="180.3" y="71">30</text>
<text x="233.6" y="69.7">1</text>
<text x="147.3" y="76.1">18</text>
<text x="180.3" y="73.5">31</text>
<text x="180.3" y="76.1">32</text>
<text x="233.6" y="72.3">2</text>
<text x="233.6" y="74.8">3</text>
<text x="233.6" y="77.3">4</text>
<text x="147.3" y="78.6">19</text>
<text x="147.3" y="81.1">20</text>
<text x="147.3" y="83.7">39</text>
<text x="180.3" y="78.6">33</text>
<text x="180.3" y="81.1">34</text>
<text x="180.3" y="83.7">37</text>
<text x="233.6" y="79.9">5</text>
<text x="147.3" y="86.2">40</text>
<text x="147.3" y="88.8">41</text>
<text x="180.3" y="86.2">38</text>
<text x="48.8" y="91.3">3</text>
<text x="61.5" y="91.3">2</text>
<text x="147.3" y="91.3">42</text>
<text x="147.3" y="93.8">43</text>
<text x="55.7" y="98.5" transform="rotate(-90 55.7 98.5)">1</text>
<text x="147.3" y="101.5">21</text>
<text x="147.3" y="96.4">45</text>
<text x="147.3" y="98.9">46</text>
<text x="147.3" y="104">22</text>
<text x="147.3" y="106.5">25</text>
<text x="147.3" y="109.1">26</text>
<text x="147.3" y="111.6">27</text>
<text x="147.3" y="114.2">28</text>
<text x="165" y="122" transform="rotate(-90 165 122)">23</text>
<text x="167.5" y="121.4" transform="rotate(-90 167.5 121.4)">8</text>
<text x="40.5" y="204.3">1</text>
<text x="40.5" y="206.9">2</text>
<text x="40.5" y="209.4">3</text>
<text x="360.6" y="204.3">1</text>
<text x="360.6" y="206.9">2</text>
<text x="360.6" y="209.4">3</text>
<text x="40.5" y="212">4</text>
<text x="40.5" y="214.5">5</text>
<text x="360.6" y="212">4</text>
<text x="360.6" y="214.5">5</text>
<text x="40.5" y="217">6</text>
<text x="360.6" y="217">6</text>
</g>
<g font-size="1.3" fill="#0f0f0f">
<text x="53.3" y="34.2">VBUS_DBG_RAW</text>
<text x="114.3" y="34.2">VBUS_DBG_RAW</text>
<text x="55.9" y="46.9">USB_D_N</text>
<text x="100.3" y="46.9">USB_D_P</text>
<text x="127" y="46.9">ESD_P</text>
<text x="55.9" y="49.4">USB_D_N</text>
<text x="55.9" y="51.9">USB_D_P</text>
<text x="100.3" y="49.4">USB_D_N</text>
<text x="127" y="49.4">ESD_N</text>
<text x="55.9" y="54.5">USB_D_P</text>
<text x="138.4" y="58.3">PH0_DBG 5</text>
<text x="138.4" y="60.8">PH1_DBG 6</text>
<text x="201.9" y="68.5">ESD_P</text>
<text x="186.7" y="76.1">ESD_N</text>
<text x="186.7" y="78.6">ESD_P</text>
<text x="29.2" y="132">PH0_DBG</text>
<text x="78.7" y="132">PH1_DBG</text>
</g>
<g font-size="1.3" fill="#0000c2">
<text x="25" y="175.7">DEBUG ACCESS / ISOLATION - CMSIS-DAP firmware pin mapping must match PB7 / PB8 / PB9.</text>
<text x="25" y="182.7">JP2-4: fit only for onboard debug with BOTH rails powered; remove for external probe or unpowered target.</text>
<text x="25" y="235.7">J4 pin1 / J5 pin1 are voltage references, NOT inputs for a second power supply.</text>
<text x="25" y="242.7">J5: SWO=F407 PB3; TX=PD8, RX=PD9 (USART3). No unverified connection to F103 firmware.</text>
</g>
<g font-size="1" fill="#006464">
<text x="337.5" y="143.9">#FLG06</text>
<text x="336.5" y="145.9">PWR_FLAG</text>
<text x="43.5" y="202.3">J4</text>
<text x="133.2" y="202.3">JP2</text>
<text x="213.2" y="202.3">JP3</text>
<text x="293.2" y="202.3">JP4</text>
<text x="363.5" y="202.3">J5</text>
<text x="36.8" y="204.3">F103 PROGRAMMING</text>
<text x="130.3" y="204.3">DBG_SWDIO</text>
<text x="210.2" y="204.3">DBG_SWCLK</text>
<text x="290" y="204.3">DBG_T_NRST</text>
<text x="356.9" y="204.3">TARGET TRACE UART</text>
<text x="58.2" y="260.2">10k</text>
<text x="58.6" y="258.2">R8</text>
<text x="137.3" y="260.2">100nF</text>
<text x="138.1" y="258.2">C36</text>
<text x="219.4" y="260.2">TARGET RESET</text>
<text x="223.2" y="258.2">SW3</text>
</g>
<g font-size="1" fill="#840000">
<text x="341.2" y="155.1" transform="rotate(-90 341.2 155.1)">+5V_DBG_USB</text>
<text x="23.9" y="207.8">F103_SWDIO</text>
<text x="25.2" y="205.3">+3V3_DBG</text>
<text x="343.8" y="207.8">TARGET_SWO</text>
<text x="348.5" y="205.3">+3.3V</text>
<text x="23.6" y="212.9">F103_SWCLK</text>
<text x="25.4" y="215.5">NRST_DBG</text>
<text x="29.9" y="210.4">GND</text>
<text x="110.9" y="210.4">ONB_DBG_SWDIO</text>
<text x="145.9" y="210.4">DBG_SWDIO</text>
<text x="190.6" y="210.4">ONB_DBG_SWCLK</text>
<text x="225.9" y="210.4">DBG_SWCLK</text>
<text x="270.3" y="210.4">ONB_DBG_T_NRST</text>
<text x="305.9" y="210.4">DBG_T_NRST</text>
<text x="345" y="215.5">TARGET_RX</text>
<text x="345.2" y="212.9">TARGET_TX</text>
<text x="350" y="210.4">GND</text>
<text x="344" y="218">DBG_T_NRST</text>
<text x="60.5" y="255.4" transform="rotate(-90 60.5 255.4)">+3.3V</text>
<text x="140.5" y="255.4" transform="rotate(-90 140.5 255.4)">DBG_T_NRST</text>
<text x="204.3" y="266.3">DBG_T_NRST</text>
<text x="236.1" y="266.3">GND</text>
<text x="60.5" y="273.2" transform="rotate(-90 60.5 273.2)">DBG_T_NRST</text>
<text x="140.5" y="273.2" transform="rotate(-90 140.5 273.2)">GND</text>
</g>
</svg>
